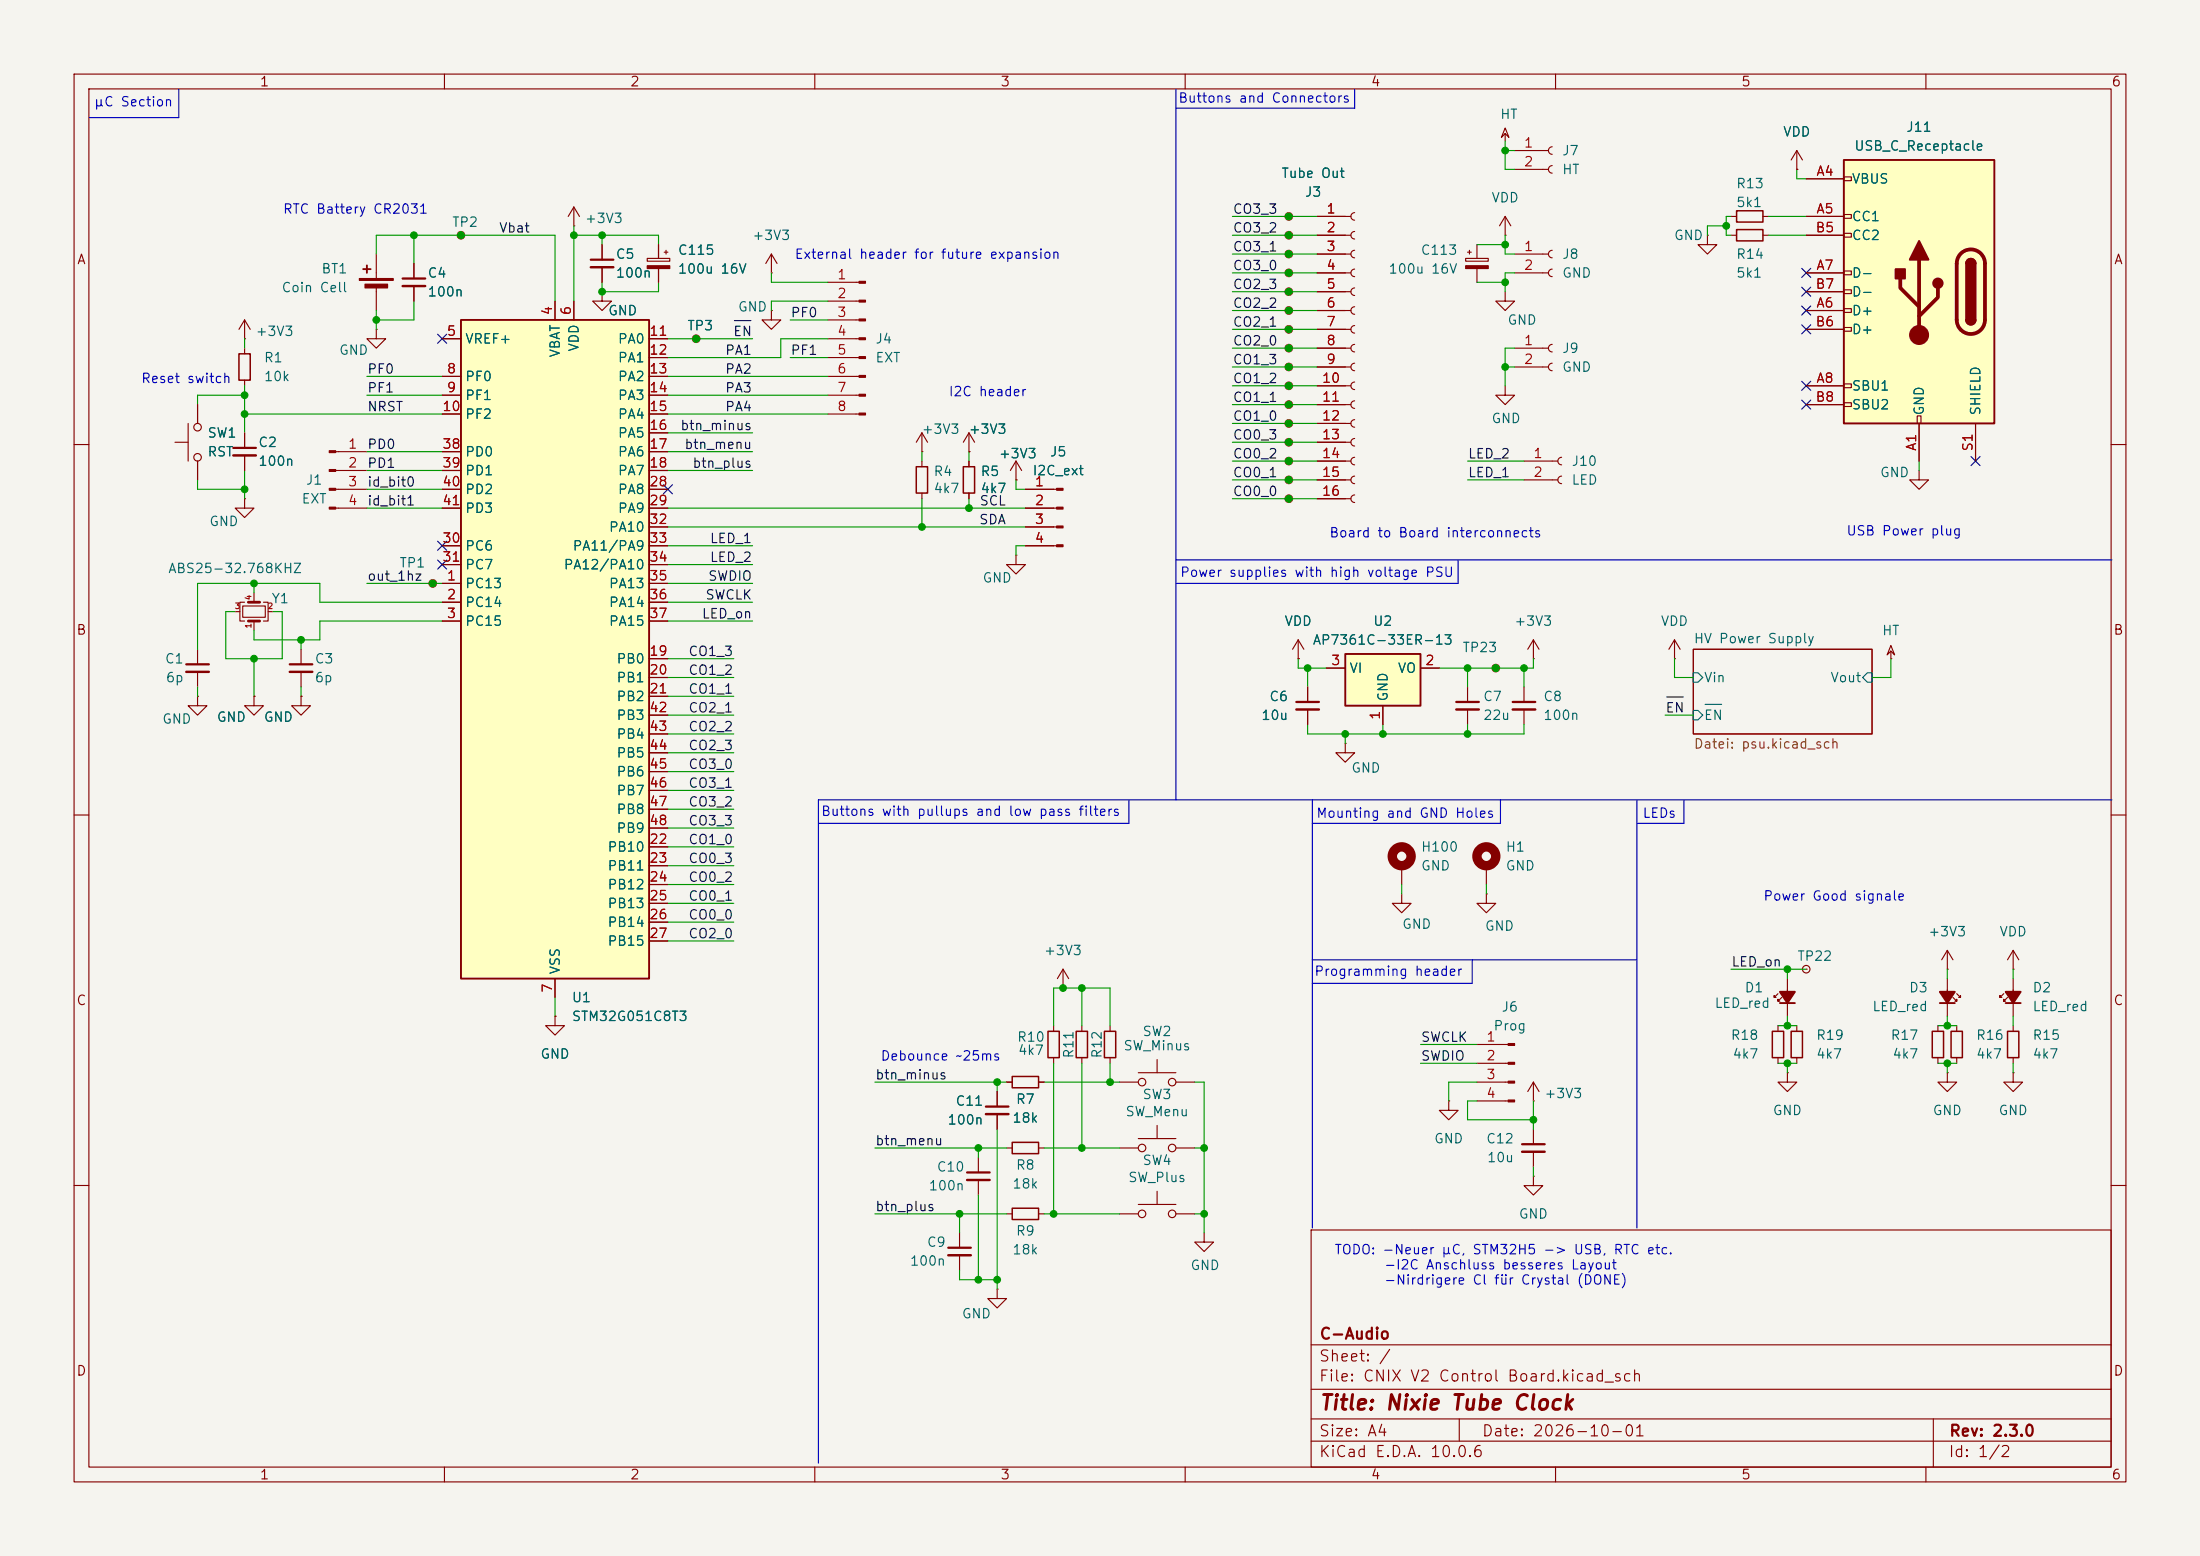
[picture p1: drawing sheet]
<svg xmlns="http://www.w3.org/2000/svg" width="297mm" height="210mm" viewBox="0 0 297 210" stroke-linecap="round" stroke-linejoin="round" font-family="sans-serif">
<path d="M0 0h297v210h-297z" fill="#f5f4ef" stroke="#f5f4ef" stroke-width=".14"/>
<g fill="none" stroke="#840000" stroke-width=".15">
<path d="M10 10h277v190h-277zM12 12h273v186h-273zM60 10v2M110 10v2M160 10v2M203.2 17.3l.5 1.2-.5-.5-.5 .5zM203.2 18v1.1M209.5 19.8a.51 .51 0 0 0-.5 .5 .51 .51 0 0 0 .5 .5M210 10v2M260 10v2M111.8 38.1h4.2M174 39.4h.1"/>
<path d="M197.9 34.9h3v.4h-3zM198.1 34h.5M198.4 33.8v.5M199.4 33v1.9M199.4 36.2v1.9M204.5 20.3h4.5M204.5 22.9h4.5M204.5 34.3h4.5M204.5 36.8h4.5M209.5 22.4a.51 .51 0 0 0-.5 .5 .51 .51 0 0 0 .5 .5M209.5 33.8a.51 .51 0 0 0-.5 .5 .51 .51 0 0 0 .5 .5M209.5 36.3a.51 .51 0 0 0-.5 .5 .51 .51 0 0 0 .5 .5"/>
<path d="M230.5 31.8v1.2h1.3l-1.3 1.3-1.3-1.3h1.3M230.5 31.8h.1M23.6 59.7h1.8M25.4 57.2v5M26.7 54.6v2.6M33 45.7h.1M33 43.2l-.7 1.3M33 43.2l.8 1.3M33 43.2v2.5M111.8 40.6h4.2M111.8 43.2h4.2M111.8 45.7h4.2"/>
<path d="M111.8 48.3h4.2M111.8 50.8h4.2M111.8 53.3h4.2M111.8 55.9h4.2M124.5 58.4v2.6M124.5 58.4l-.8 1.3M124.5 58.4l.7 1.3M174 47h.1M174 49.5h.1M174 52.1h.1M174 54.6h.1M174 41.9h.1"/>
<path d="M174 44.5h.1M174 57.2h.1M203.2 52.1v1.2h1.3l-1.3 1.3-1.3-1.3h1.3M10 60h2M26.7 62.2v2.6M124.5 61h.1M124.5 62.2v.8M124.5 66.5v.8M137.2 64.8h.1M137.2 62.2l-.8 1.3M137.2 62.2l.7 1.3M137.2 62.2v2.6"/>
<path d="M138.4 66h4.2M138.4 68.6h4.2M138.4 71.1h4.2M138.4 73.7h4.2M174 67.3h.1M174 62.2h.1M174 64.8h.1M285 60h2M228.6 87.6h24.1v11.5h-24.1zM10 110h2M181.6 100.3v1.3h1.3l-1.3 1.3-1.3-1.3h1.3M181.6 100.3h.1"/>
<path d="M285 110h2M74.9 137.2v1.2h1.3l-1.3 1.3-1.2-1.3h1.2M74.9 137.2h.1M134.6 147.3v2.1M134.6 150.4v2M135.9 146.1h.8M135.9 154.9h.8M140.2 146.1h.8M140.2 154.9h.8M10 160h2M177 166h108v32h-108zM285 160h2"/>
<path d="M60 198v2M110 198v2M160 198v2M177 194.5h108M177 191.5h108M177 187.5h108M177 181.5h108M197 191.5v3M210 198v2M260 198v2M261 191.5v6.5"/>
<circle cx="174" cy="39.4" r=".51"/>
<circle cx="26.7" cy="57.7" r=".51"/>
<circle cx="174" cy="54.6" r=".51"/>
<circle cx="174" cy="57.2" r=".51"/>
<circle cx="174" cy="41.9" r=".51"/>
<circle cx="174" cy="52.1" r=".51"/>
<circle cx="174" cy="47" r=".51"/>
<circle cx="174" cy="49.5" r=".51"/>
<circle cx="174" cy="44.5" r=".51"/>
<circle cx="26.7" cy="61.7" r=".51"/>
<circle cx="174" cy="67.3" r=".51"/>
<circle cx="174" cy="62.2" r=".51"/>
<circle cx="174" cy="64.8" r=".51"/>
</g>
<path d="M228.6 90.8h.6l.7 .6-.7 .7h-.6zM228.6 95.9h.6l.7 .6-.7 .7h-.6zM230.2 95.1h2.2M252.1 90.8h.6v1.3h-.6l-.6-.7z" fill="none" stroke="#006464" stroke-width=".15"/>
<path d="M123.7 63h1.5v3.5h-1.5zM136.7 145.3h3.5v1.5h-3.5zM136.7 154.2h3.5v1.5h-3.5z" fill="none" stroke="#840000" stroke-width=".2"/>
<g fill="#840000" stroke="#840000" stroke-width=".15">
<path d="M197.9 35.9h3v.3h-3z"/>
<path d="M142.6 65.9h.9v.3h-.9z"/>
<path d="M142.6 68.5h.9v.2h-.9z"/>
<path d="M142.6 71h.9v.2h-.9z"/>
<path d="M142.6 73.5h.9v.3h-.9z"/>
<path d="M116 38h.8v.2h-.8z"/>
<path d="M116 40.5h.8v.3h-.8z"/>
<path d="M116 43.1h.8v.2h-.8z"/>
<path d="M116 45.6h.8v.2h-.8z"/>
<path d="M116 48.1h.8v.3h-.8z"/>
<path d="M116 50.7h.8v.2h-.8z"/>
<path d="M116 53.2h.8v.3h-.8z"/>
<path d="M116 55.8h.8v.2h-.8z"/>
</g>
<path d="M133.1 149.4h3" fill="none" stroke="#840000" stroke-width=".3"/>
<path d="M133.1 150.4h3" fill="none" stroke="#840000" stroke-width=".33"/>
<path d="M62.2 43.2h25.4v88.9h-25.4z" fill="#ffffc2"/>
<path d="M49 36.3h1M49.5 35.8v1M62.2 43.2h25.4v88.9h-25.4zM261.9 135.4h2" fill="none" stroke="#840000" stroke-width=".25"/>
<g fill="none" stroke="#840000" stroke-width=".15">
<path d="M50.8 34.3v3.3M50.8 38.6v3.3M55.9 35.6v2M55.9 38.6v2M62.2 31.8h.1M77.5 30.5h.1M77.5 27.9v2.6M77.5 27.9l-.8 1.3M77.5 27.9l.7 1.3M81.3 39.4v1.2h1.2l-1.2 1.3-1.3-1.3h1.3M81.3 39.4h.1M81.3 33v2.1"/>
<path d="M81.3 36.1v2M87.4 34.9h3v.4h-3zM88.9 33v1.9M88.9 36.2v1.9M89.7 34h.5M89.9 33.8v.5M104.1 36.8h.1M104.1 34.3l-.7 1.3M104.1 34.3l.8 1.3M104.1 34.3v2.5M203.2 31.8h.1M203.2 39.4v1.2h1.3l-1.3 1.3-1.3-1.3h1.3"/>
<path d="M203.2 29.2l-.8 1.3M203.2 29.2l.8 1.3M203.2 29.2v2.6M233.7 29.2h.7M233.7 31.8h.7M238 29.2h.8M238 31.8h.8M33 47v.8M33 51.3v.8M33 58.4v2.1M50.8 44.5v1.2h1.3l-1.3 1.3-1.3-1.3h1.3M50.8 44.5h.1"/>
<path d="M59.7 45.7h2.5M59.7 50.8h2.5M59.7 53.3h2.5M59.7 55.9h2.5M74.9 40.6v2.6M77.5 40.6v2.6M87.6 45.7h2.6M87.6 50.8h2.6M87.6 53.3h2.6M87.6 55.9h2.6M87.6 48.3h2.6M87.6 58.4h2.6"/>
<path d="M94 45.7h.1M104.1 41.9v1.3h1.3l-1.3 1.3-1.2-1.3h1.2M104.1 41.9h.1M130.8 58.4l-.8 1.3M130.8 58.4l.8 1.3M130.8 58.4v2.6M204.5 47h4.5M204.5 49.5h4.5M209.5 46.5a.51 .51 0 0 0-.5 .5 .51 .51 0 0 0 .5 .5M209.5 49a.51 .51 0 0 0-.5 .5 .51 .51 0 0 0 .5 .5M33 67.3v1.3h1.3l-1.3 1.3-1.3-1.3h1.3M33 67.3h.1"/>
<path d="M33 61.5v2M45.3 61h4.2M45.3 63.5h4.2M45.3 66h4.2M45.3 68.6h4.2M58.4 78.7h.1M59.7 78.7h2.5M59.7 61h2.5M59.7 63.5h2.5M59.7 66h2.5M59.7 68.6h2.5M59.7 73.7h2.5"/>
<path d="M59.7 76.2h2.5M87.6 78.7h2.6M87.6 61h2.6M87.6 63.5h2.6M87.6 66h2.6M87.6 68.6h2.6M87.6 73.7h2.6M87.6 76.2h2.6M87.6 71.1h2.6M130.8 61h.1M130.8 62.2v.8M130.8 66.5v.8"/>
<path d="M137.2 74.9v1.3h1.2l-1.2 1.3-1.3-1.3h1.3M137.2 74.9h.1M26.7 94v1.3h-1.3l1.3 1.2 1.2-1.2h-1.2M26.7 94h.1M26.7 87.6v2.1M26.7 90.7v2M31.7 82.6h.7M32.8 81.8h3v1.5h-3zM33 81.3h-.6v2.5h.6M34.3 94v1.3h1.3l-1.3 1.2-1.3-1.2h1.3M34.3 94h.1M34.3 80v1.3"/>
<path d="M34.3 83.8v1.3M35.6 81.3h.6v2.5h-.6M36.2 82.6h.6M40.6 94v1.3h1.3l-1.3 1.2-1.2-1.2h1.2M40.6 94h.1M40.6 87.6v2.1M40.6 90.7v2M59.7 81.3h2.5M59.7 83.8h2.5M87.6 81.3h2.6M87.6 83.8h2.6M87.6 88.9h2.6"/>
<path d="M87.6 91.4h2.6M87.6 94h2.6M87.6 96.5h2.6M87.6 99.1h2.6M175.3 88.9h.1M175.3 86.4l-.8 1.2M175.3 86.4l.7 1.2M175.3 86.4v2.5M198.1 92.7v2M198.1 95.8v2M205.7 92.7v2M205.7 95.8v2"/>
<path d="M207 88.9h.1M207 86.4l-.8 1.2M207 86.4l.8 1.2M207 86.4v2.5M226.1 88.9h.1M226.1 86.4l-.8 1.2M226.1 86.4l.7 1.2M226.1 86.4v2.5M87.6 114.3h2.6M87.6 116.8h2.6M87.6 119.4h2.6M87.6 101.6h2.6"/>
<path d="M87.6 104.1h2.6M87.6 106.7h2.6M87.6 109.2h2.6M87.6 111.8h2.6M189.2 116.8v2.6M200.7 116.8v2.6M74.9 132.1v2.5M87.6 121.9h2.6M87.6 124.5h2.6M87.6 127h2.6M142.2 138.4v.8M143.5 133.4h.1"/>
<path d="M143.5 130.8l-.8 1.3M143.5 130.8l.8 1.3M143.5 130.8v2.6M146 138.4v.8M149.9 138.4v.8M189.2 120.7v1.2h1.3l-1.3 1.3-1.2-1.3h1.2M200.7 120.7v1.2h1.2l-1.2 1.3-1.3-1.3h1.3M200.7 120.7h.1M242.6 138.4v.8M243.8 130.8h.1M261.6 138.4v.8M262.9 130.8h.1"/>
<path d="M262.9 128.3v2.5M262.9 132.1v5.1M262.9 128.3l-.8 1.2M262.9 128.3l.8 1.2M263.7 134.6l.5 .5v-.2v.2h-.3M264.2 134.1l.5 .5v-.2v.2h-.3M271.8 130.8h.1M271.8 128.3v2.5M271.8 138.4v.8M271.8 128.3l-.8 1.2M271.8 128.3l.7 1.2M132.1 156.2v2"/>
<path d="M132.1 159.3v2M142.2 142.7v.8M146 142.7v.8M149.9 142.7v.8M151.1 154.9h2.6M151.1 146.1h2.6M153.7 153.7h5M153.7 144.8h5M156.2 143v1.8M156.2 151.9v1.8M158.7 154.9h2.6M158.7 146.1h2.6"/>
<path d="M199.4 146.1h4.2M199.4 141h4.2M199.4 143.5h4.2M199.4 148.6h4.2M242.6 142.7v.8M261.6 142.7v.8M271.8 142.7v.8M129.5 166.4v2M129.5 169.4v2.1M134.6 174v1.3h-1.3l1.3 1.2 1.3-1.2h-1.3M134.6 174h.1M135.9 163.8h.8"/>
<path d="M140.2 163.8h.8M151.1 163.8h2.6M153.7 162.6h5M156.2 160.8v1.8M158.7 163.8h2.6"/>
<circle cx="62.2" cy="31.8" r=".51"/>
<circle cx="94" cy="45.7" r=".51"/>
<circle cx="58.4" cy="78.7" r=".51"/>
<circle cx="243.8" cy="130.8" r=".51"/>
<circle cx="154.2" cy="146.1" r=".51"/>
<circle cx="154.2" cy="154.9" r=".51"/>
<circle cx="158.2" cy="146.1" r=".51"/>
<circle cx="158.2" cy="154.9" r=".51"/>
<circle cx="154.2" cy="163.8" r=".51"/>
<circle cx="158.2" cy="163.8" r=".51"/>
</g>
<path d="M234.4 28.4h3.6v1.6h-3.6zM234.4 31h3.6v1.5h-3.6zM32.3 47.8h1.5v3.5h-1.5zM130 63h1.6v3.5h-1.6zM141.5 139.2h1.5v3.5h-1.5zM145.3 139.2h1.5v3.5h-1.5zM149.1 139.2h1.5v3.5h-1.5zM241.8 139.2h1.5v3.5h-1.5zM260.9 139.2h1.5v3.5h-1.5zM271 139.2h1.5v3.5h-1.5zM136.7 163.1h3.5v1.5h-3.5z" fill="none" stroke="#840000" stroke-width=".2"/>
<path d="M54.4 37.6h3M79.8 35.1h3M31.5 60.5h3M25.1 89.7h3.1M39.1 89.7h3.1M196.6 94.7h3M204.2 94.7h3.1M130.6 158.2h3M128 168.4h3.1" fill="none" stroke="#840000" stroke-width=".3"/>
<path d="M54.4 38.6h3M79.8 36.1h3M31.5 61.5h3M25.1 90.7h3.1M39.1 90.7h3.1M196.6 95.8h3M204.2 95.8h3.1M130.6 159.3h3M128 169.4h3.1" fill="none" stroke="#840000" stroke-width=".33"/>
<g fill="#840000" stroke="#840000" stroke-width=".15">
<path d="M87.4 35.9h3v.3h-3z"/>
<path d="M44.4 60.8h.9v.3h-.9z"/>
<path d="M44.4 63.4h.9v.2h-.9z"/>
<path d="M44.4 65.9h.9v.3h-.9z"/>
<path d="M44.4 68.5h.9v.2h-.9z"/>
<path d="M48.5 37.6h4.6v.2h-4.6z"/>
<path d="M49.3 38.4h3v.5h-3z"/>
<path d="M203.6 140.8h.9v.3h-.9z"/>
<path d="M203.6 143.4h.9v.2h-.9z"/>
<path d="M203.6 145.9h.9v.3h-.9z"/>
<path d="M203.6 148.5h.9v.2h-.9z"/>
</g>
<path d="M33.5 83.8h1.6M33.5 81.3h1.6" fill="none" stroke="#840000" stroke-width=".38"/>
<path d="M261.9 133.9h2l-1 1.5z" fill="#840000" stroke="#840000" stroke-width=".25"/>
<g fill="none" stroke="#840000" stroke-width="1.3">
<circle cx="189.2" cy="115.6" r="1.27"/>
<circle cx="200.7" cy="115.6" r="1.27"/>
</g>
<path d="M181.6 88.3h10.2v7h-10.2z" fill="#ffffc2"/>
<path d="M181.6 88.3h10.2v7h-10.2z" fill="none" stroke="#840000" stroke-width=".25"/>
<g fill="none" stroke="#840000" stroke-width=".15">
<path d="M242.6 22.9h.1M242.6 20.3l-.8 1.3M242.6 20.3l.7 1.3M242.6 20.3v2.6M179.1 90.2h2.5M186.7 95.3v2.5M191.8 90.2h2.5M201.9 90.2h.1"/>
<circle cx="201.9" cy="90.2" r=".51"/>
</g>
<path d="M248.9 21.6h20.3v35.6h-20.3z" fill="#ffffc2"/>
<g fill="none" stroke="#840000" stroke-width=".15">
<path d="M55.9 35.6v2M55.9 38.6v2M81.3 39.4h.1M81.3 33v2.1M81.3 36.1v2M88.9 33v1.9M88.9 36.2v1.9M174 29.2h.1M174 34.3h.1M174 36.8h.1M174 31.8h.1M174 39.4h.1"/>
<path d="M177.8 29.2h4.6M177.8 36.8h4.6M177.8 31.8h4.6M177.8 39.4h4.6M177.8 34.3h4.6M182.9 28.7a.51 .51 0 0 0-.5 .5 .51 .51 0 0 0 .5 .5M182.9 31.2a.51 .51 0 0 0-.5 .6 .51 .51 0 0 0 .5 .5M182.9 33.8a.51 .51 0 0 0-.5 .5 .51 .51 0 0 0 .5 .5M182.9 36.3a.51 .51 0 0 0-.5 .5 .51 .51 0 0 0 .5 .5M182.9 38.9a.51 .51 0 0 0-.5 .5 .51 .51 0 0 0 .5 .5M242.6 22.9h.1M243.8 24.1h5.1"/>
<path d="M243.8 29.2h5.1M243.8 36.8h5.1M243.8 31.8h5.1M243.8 39.4h5.1M248.9 23.9h1v.5h-1zM248.9 29h1v.5h-1zM248.9 31.5h1v.5h-1zM248.9 36.6h1v.5h-1zM248.9 39.1h1v.5h-1zM26.7 54.6v2.6M33 58.4v2.1M59.7 45.7h2.5"/>
<path d="M59.7 50.8h2.5M59.7 53.3h2.5M59.7 55.9h2.5M74.9 40.6v2.6M77.5 40.6v2.6M87.6 45.7h2.6M87.6 50.8h2.6M87.6 53.3h2.6M87.6 55.9h2.6M87.6 48.3h2.6M87.6 58.4h2.6M94 45.7h.1"/>
<path d="M174 59.7h.1M174 57.2h.1M174 47h.1M174 49.5h.1M174 52.1h.1M174 54.6h.1M174 41.9h.1M174 44.5h.1M177.8 41.9h4.6M177.8 52.1h4.6M177.8 44.5h4.6M177.8 54.6h4.6"/>
<path d="M177.8 47h4.6M177.8 49.5h4.6M177.8 57.2h4.6M177.8 59.7h4.6M182.9 41.4a.51 .51 0 0 0-.5 .5 .51 .51 0 0 0 .5 .5M182.9 43.9a.51 .51 0 0 0-.5 .6 .51 .51 0 0 0 .5 .5M182.9 46.5a.51 .51 0 0 0-.5 .5 .51 .51 0 0 0 .5 .5M182.9 49a.51 .51 0 0 0-.5 .5 .51 .51 0 0 0 .5 .5M182.9 51.6a.51 .51 0 0 0-.5 .5 .51 .51 0 0 0 .5 .5M182.9 54.1a.51 .51 0 0 0-.5 .5 .51 .51 0 0 0 .5 .5M182.9 56.6a.51 .51 0 0 0-.5 .6 .51 .51 0 0 0 .5 .5M182.9 59.2a.51 .51 0 0 0-.5 .5 .51 .51 0 0 0 .5 .5"/>
<path d="M243.8 41.9h5.1M243.8 52.1h5.1M243.8 44.5h5.1M243.8 54.6h5.1M248.9 41.7h1v.5h-1zM248.9 44.2h1v.5h-1zM248.9 51.8h1v.5h-1zM248.9 54.4h1v.5h-1zM258.8 56.1h.5v1.1h-.5zM259.1 57.2v5M266.7 57.2v5M26.7 62.2v2.6"/>
<path d="M33 61.5v2M59.7 66h2.5M59.7 68.6h2.5M59.7 73.7h2.5M59.7 78.7h2.5M59.7 61h2.5M59.7 63.5h2.5M59.7 76.2h2.5M87.6 66h2.6M87.6 68.6h2.6M87.6 71.1h2.6M87.6 73.7h2.6"/>
<path d="M87.6 78.7h2.6M87.6 61h2.6M87.6 63.5h2.6M87.6 76.2h2.6M130.8 61h.1M130.8 62.2v.8M130.8 66.5v.8M137.2 64.8h.1M138.4 66h3.8M138.4 68.6h3.8M138.4 71.1h3.8M138.4 73.7h3.8"/>
<path d="M174 67.3h.1M174 62.2h.1M174 64.8h.1M177.8 62.2h4.6M177.8 64.8h4.6M177.8 67.3h4.6M182.9 61.7a.51 .51 0 0 0-.5 .5 .51 .51 0 0 0 .5 .5M182.9 64.3a.51 .51 0 0 0-.5 .5 .51 .51 0 0 0 .5 .5M182.9 66.8a.51 .51 0 0 0-.5 .5 .51 .51 0 0 0 .5 .5M205.7 62.2h4.6M205.7 64.8h4.6M210.8 61.7a.51 .51 0 0 0-.5 .5 .51 .51 0 0 0 .5 .5"/>
<path d="M210.8 64.3a.51 .51 0 0 0-.5 .5 .51 .51 0 0 0 .5 .5M259.1 63.5v1.3h1.2l-1.2 1.2-1.3-1.2h1.3M34.3 94h.1M40.6 94h.1M59.7 81.3h2.5M59.7 83.8h2.5M87.6 81.3h2.6M87.6 83.8h2.6M87.6 88.9h2.6M87.6 91.4h2.6M87.6 94h2.6M87.6 96.5h2.6"/>
<path d="M87.6 99.1h2.6M175.3 88.9h.1M176.5 92.7v2M176.5 95.8v2M179.1 90.2h2.5M186.7 95.3v2.5M191.8 90.2h2.5M255.3 87.1l.5 1.3-.5-.5-.5 .5zM255.3 87.9v1M255.3 88.9h.1M87.6 114.3h2.6M87.6 116.8h2.6"/>
<path d="M87.6 119.4h2.6M87.6 101.6h2.6M87.6 104.1h2.6M87.6 106.7h2.6M87.6 109.2h2.6M87.6 111.8h2.6M74.9 137.2h.1M74.9 132.1v2.5M87.6 121.9h2.6M87.6 124.5h2.6M87.6 127h2.6M240 134.1l-.5 .5v-.2v.2h.3"/>
<path d="M240 138.4v.8M240.5 134.6l-.5 .5v-.2v.2h.3M241.3 132.1v5.1M264.2 138.4v.8M270.5 134.1l-.5 .5v-.2v.2h.3M271 134.6l-.5 .5v-.2v.2h.3M271.8 132.1v5.1M134.6 147.3v2.1M134.6 150.4v2M135.9 146.1h.8M140.2 146.1h.8M195.6 148.6v1.3h1.2l-1.2 1.2-1.3-1.2h1.3"/>
<path d="M195.6 148.6h.1M207 148.6h.1M207 158.8v1.2h1.3l-1.3 1.3-1.3-1.3h1.3M207 158.8h.1M207 146.1v2.5M207 152.4v2M207 155.4v2.1M207 146.1l-.8 1.2M207 146.1l.8 1.2M240 142.7v.8M241.3 144.8v1.3h1.3l-1.3 1.2-1.3-1.2h1.3M241.3 144.8h.1"/>
<path d="M262.9 144.8v1.3h1.3l-1.3 1.2-1.3-1.2h1.3M262.9 144.8h.1M264.2 142.7v.8M271.8 144.8v1.3h1.2l-1.2 1.2-1.3-1.2h1.3M271.8 144.8h.1M162.6 166.4v1.2h1.2l-1.2 1.3-1.3-1.3h1.3"/>
<circle cx="174" cy="29.2" r=".51"/>
<circle cx="174" cy="31.8" r=".51"/>
<circle cx="174" cy="36.8" r=".51"/>
<circle cx="174" cy="34.3" r=".51"/>
<circle cx="174" cy="59.7" r=".51"/>
</g>
<path d="M248.9 21.6h20.3v35.6h-20.3zM265.4 35.6a.64 .64 0 0 1 .7-.7 .64 .64 0 0 1 .6 .7M265.4 43.2a.64 .64 0 0 0 .7 .6 .64 .64 0 0 0 .6-.6M240.3 135.4h2M270.8 135.4h2" fill="none" stroke="#840000" stroke-width=".25"/>
<path d="M256.5 37.6v1.3l2.6 2.5M259.1 35.1v10.1M261.6 38.9v1.2l-2.5 2.6M264.7 34.2a1.91 1.91 0 0 1 2.1-.4 1.91 1.91 0 0 1 1.2 1.8v7.6a1.91 1.91 0 0 1-1.9 1.9 1.91 1.91 0 0 1-1.9-1.9v-7.6a1.9 1.9 0 0 1 .5-1.4z" fill="none" stroke="#840000" stroke-width=".51"/>
<g fill="#840000" stroke="#840000" stroke-width=".25">
<path d="M265.4 35.6h1.3v7.6h-1.3z"/>
<path d="M265.6 35.1a.64 .64 0 0 1 .7-.1 .64 .64 0 0 1 .4 .6h-1.3z"/>
<path d="M265.4 43.2h1.3a.64 .64 0 0 1-.6 .6 .64 .64 0 0 1-.7-.6z"/>
<path d="M259.1 32.5l1.2 2.6h-2.5z"/>
<path d="M255.9 36.3h1.3v1.3h-1.3z"/>
<path d="M270.8 133.9h2l-1 1.5z"/>
<path d="M240.3 133.9h2l-1 1.5z"/>
<circle cx="261.6" cy="38.2" r=".63"/>
</g>
<circle cx="259.1" cy="45.2" r="1.27" fill="#840000" stroke="#840000" stroke-width=".15"/>
<path d="M239.3 139.2h1.5v3.5h-1.5zM263.4 139.2h1.5v3.5h-1.5z" fill="none" stroke="#840000" stroke-width=".2"/>
<path d="M175 94.7h3.1M205.5 154.4h3" fill="none" stroke="#840000" stroke-width=".3"/>
<path d="M175 95.8h3.1M205.5 155.4h3" fill="none" stroke="#840000" stroke-width=".33"/>
<path d="M99.1 43.3h2.3M225 94.1h2.2" fill="none" stroke="#0f0f0f" stroke-width=".15"/>
<g fill="none" stroke="#0000c2" stroke-width=".15">
<path d="M24.1 12.1v3.8h-12M158.7 12.1v95.9M182.9 12.1v2.5h-24.2M158.7 75.6h126.4M196.8 75.6v3.1h-38.1M152.4 108v3.1h-41.9M177.2 108v57.7M202.6 108v3.1h-25.4M221 108v57.7M227.3 108v3.1h-6.3M285.1 108h-174.6v89.5M177.2 129.5h43.8"/>
<path d="M198.8 129.5v3.2h-21.6"/>
</g>
<g fill="none" stroke="#009600" stroke-width=".15">
<path d="M203.2 19.1v3.8h1.3M50.8 34.3v-2.5h24.1v8.8M55.9 31.8v3.8M77.5 31.8h11.4v1.2M77.5 30.5v10.1M81.3 38.1v1.3h7.6v-1.3M81.3 31.8v1.2M104.1 36.8v1.3h7.7M166.4 29.2h11.4M166.4 31.8h11.4M166.4 39.4h11.4M166.4 34.3h11.4"/>
<path d="M166.4 36.8h11.4M199.4 38.1h3.8M199.4 33h3.8M203.2 31.8v2.5h1.3M203.2 20.3h1.3M204.5 36.8h-1.3v2.6M233 30.5h-2.5v1.3M233.7 29.2h-.7v2.6h.7M238.8 29.2h5M238.8 31.8h5M242.6 22.9v1.2h1.2M33 53.3h-6.3v1.3"/>
<path d="M33 45.7v1.3M33 52.1v6.3M33 55.9h26.7M49.5 50.8h10.2M49.5 53.3h10.2M50.8 41.9v2.6M55.9 40.6v2.6h-5.1M90.2 45.7h11.4M90.2 50.8h21.6M90.2 53.3h21.6M90.2 55.9h21.6M90.2 58.4h11.4"/>
<path d="M106.7 48.3h5.1M106.7 43.2h5.1M111.8 45.7h-6.4v2.6h-15.2M111.8 40.6h-7.7v1.3M166.4 52.1h11.4M166.4 54.6h11.4M166.4 57.2h11.4M166.4 59.7h11.4M166.4 47h11.4M166.4 44.5h11.4M166.4 41.9h11.4M166.4 49.5h11.4"/>
<path d="M203.2 49.5h1.3M204.5 47h-1.3v5.1M26.7 64.8v1.2h6.3M33 63.5v3.8M34.3 78.7v1.3M49.5 68.6h10.2M49.5 66h10.2M49.5 78.7h10.2M49.5 63.5h10.2M49.5 61h10.2M90.2 73.7h11.4M90.2 71.1h48.2"/>
<path d="M90.2 68.6h48.2M90.2 78.7h11.4M90.2 63.5h11.4M90.2 61h11.4M90.2 76.2h11.4M124.5 61v1.2M124.5 67.3v3.8M130.8 61v1.2M130.8 67.3v1.3M137.2 64.8v1.2h1.2M138.4 73.7h-1.2v1.2M166.4 62.2h11.4"/>
<path d="M166.4 64.8h11.4M166.4 67.3h11.4M198.1 62.2h7.6M198.1 64.8h7.6M259.1 62.2v1.3M26.7 92.7v1.3M31.7 82.6h-1.2v6.3h7.6v-6.3h-1.3M34.3 88.9v5.1M40.6 86.4v1.2M40.6 92.7v1.3M59.7 83.8h-16.5v2.6h-8.9v-1.3M59.7 81.3h-16.5v-2.6h-16.5v8.9"/>
<path d="M90.2 96.5h8.9M90.2 99.1h8.9M90.2 91.4h8.9M90.2 83.8h11.4M90.2 88.9h8.9M90.2 81.3h11.4M90.2 94h8.9M175.3 88.9v1.3h3.8M176.5 97.8v1.3h29.2v-1.3M176.5 90.2v2.5M181.6 99.1v1.2M186.7 97.8v1.3"/>
<path d="M198.1 90.2v2.5M198.1 97.8v1.3M205.7 90.2v2.5M207 88.9v1.3h-12.7M224.8 96.5h3.8M226.1 88.9v2.5h2.5M255.3 88.9v2.5h-2.6M90.2 119.4h8.9M90.2 116.8h8.9M90.2 101.6h8.9M90.2 104.1h8.9M90.2 109.2h8.9"/>
<path d="M90.2 106.7h8.9M90.2 111.8h8.9M90.2 114.3h8.9M189.2 119.4v1.3M200.7 119.4v1.3M74.9 134.6v2.6M90.2 127h8.9M90.2 121.9h8.9M90.2 124.5h8.9M142.2 138.4v-5h7.7v5M146 133.4v5M233.7 130.8h10.1"/>
<path d="M240 138.4h2.6M241.3 130.8v1.3M241.3 137.2v1.2M261.6 138.4h2.6M262.9 130.8v1.3M262.9 137.2v1.2M271.8 130.8v1.3M271.8 137.2v1.2M118.1 146.1h17.8M118.1 154.9h17.8M132.1 154.9v1.3M134.6 146.1v1.2"/>
<path d="M134.6 152.4v21.6M141 146.1h10.1M141 154.9h10.1M142.2 143.5v20.3M146 143.5v11.4M149.9 143.5v2.6M161.3 146.1h1.3v20.3M161.3 154.9h1.3M191.8 143.5h7.6M191.8 141h7.6M199.4 148.6h-1.3v2.5h8.9M199.4 146.1h-3.8v2.5"/>
<path d="M207 148.6v3.8M207 157.5v1.3M240 143.5h2.6M241.3 143.5v1.3M261.6 143.5h2.6M262.9 143.5v1.3M271.8 143.5v1.3M118.1 163.8h17.8M129.5 171.5v1.2h5.1M129.5 163.8v2.6M132.1 161.3v11.4M141 163.8h10.1"/>
<path d="M161.3 163.8h1.3"/>
</g>
<g fill="none" stroke="#000084" stroke-width=".15">
<path d="M243.2 38.8l1.2 1.2M243.2 36.2l1.2 1.2M244.4 38.8l-1.2 1.2M244.4 36.2l-1.2 1.2M59.1 45.1l1.2 1.2M60.3 45.1l-1.2 1.2M243.2 43.8l1.2 1.3M243.2 41.3l1.2 1.2M243.2 54l1.2 1.2M243.2 51.5l1.2 1.2M244.4 43.8l-1.2 1.3M244.4 41.3l-1.2 1.2"/>
<path d="M244.4 54l-1.2 1.2M244.4 51.5l-1.2 1.2M59.1 75.6l1.2 1.2M59.1 73.1l1.2 1.2M60.3 75.6l-1.2 1.2M60.3 73.1l-1.2 1.2M89.6 65.4l1.2 1.2M90.8 65.4l-1.2 1.2M266.1 61.6l1.2 1.2M267.3 61.6l-1.2 1.2"/>
</g>
<g fill="#009600" stroke="#009600" stroke-width=".14">
<circle cx="174" cy="29.2" r=".46"/>
<circle cx="174" cy="31.8" r=".46"/>
<circle cx="174" cy="36.8" r=".46"/>
<circle cx="174" cy="34.3" r=".46"/>
<circle cx="181.6" cy="99.1" r=".46"/>
<circle cx="176.5" cy="90.2" r=".46"/>
<circle cx="186.7" cy="99.1" r=".46"/>
<circle cx="201.9" cy="90.2" r=".46"/>
<circle cx="198.1" cy="90.2" r=".46"/>
<circle cx="174" cy="62.2" r=".46"/>
<circle cx="174" cy="64.8" r=".46"/>
<circle cx="174" cy="59.7" r=".46"/>
<circle cx="174" cy="57.2" r=".46"/>
<circle cx="233" cy="30.5" r=".46"/>
<circle cx="203.2" cy="20.3" r=".46"/>
<circle cx="203.2" cy="38.1" r=".46"/>
<circle cx="203.2" cy="33" r=".46"/>
<circle cx="174" cy="44.5" r=".46"/>
<circle cx="174" cy="49.5" r=".46"/>
<circle cx="174" cy="47" r=".46"/>
<circle cx="174" cy="54.6" r=".46"/>
<circle cx="174" cy="52.1" r=".46"/>
<circle cx="174" cy="39.4" r=".46"/>
<circle cx="174" cy="41.9" r=".46"/>
<circle cx="62.2" cy="31.8" r=".46"/>
<circle cx="50.8" cy="43.2" r=".46"/>
<circle cx="81.3" cy="31.8" r=".46"/>
<circle cx="55.9" cy="31.8" r=".46"/>
<circle cx="77.5" cy="31.8" r=".46"/>
<circle cx="81.3" cy="39.4" r=".46"/>
<circle cx="33" cy="66" r=".46"/>
<circle cx="34.3" cy="88.9" r=".46"/>
<circle cx="40.6" cy="86.4" r=".46"/>
<circle cx="34.3" cy="78.7" r=".46"/>
<circle cx="58.4" cy="78.7" r=".46"/>
<circle cx="33" cy="53.3" r=".46"/>
<circle cx="33" cy="55.9" r=".46"/>
<circle cx="94" cy="45.7" r=".46"/>
<circle cx="174" cy="67.3" r=".46"/>
<circle cx="143.5" cy="133.4" r=".46"/>
<circle cx="149.9" cy="146.1" r=".46"/>
<circle cx="146" cy="133.4" r=".46"/>
<circle cx="134.6" cy="146.1" r=".46"/>
<circle cx="124.5" cy="71.1" r=".46"/>
<circle cx="129.5" cy="163.8" r=".46"/>
<circle cx="134.6" cy="172.7" r=".46"/>
<circle cx="142.2" cy="163.8" r=".46"/>
<circle cx="132.1" cy="172.7" r=".46"/>
<circle cx="132.1" cy="154.9" r=".46"/>
<circle cx="162.6" cy="154.9" r=".46"/>
<circle cx="146" cy="154.9" r=".46"/>
<circle cx="130.8" cy="68.6" r=".46"/>
<circle cx="207" cy="151.1" r=".46"/>
<circle cx="198.1" cy="99.1" r=".46"/>
<circle cx="162.6" cy="163.8" r=".46"/>
<circle cx="262.9" cy="138.4" r=".46"/>
<circle cx="262.9" cy="143.5" r=".46"/>
<circle cx="241.3" cy="143.5" r=".46"/>
<circle cx="241.3" cy="138.4" r=".46"/>
<circle cx="203.2" cy="49.5" r=".46"/>
<circle cx="205.7" cy="90.2" r=".46"/>
<circle cx="241.3" cy="130.8" r=".46"/>
</g>
<text font-size="2" fill="#840000" x="178" y="190.8">Title: Nixie Tube Clock</text>
<g font-size="1.5" fill="#840000">
<text x="178" y="184.1">Sheet: /</text>
<text x="178" y="181.1">C-Audio</text>
<text x="178" y="186.8">File: CNIX V2 Control Board.kicad_sch</text>
<text x="178" y="197">KiCad E.D.A. 10.0.6</text>
<text x="178" y="194.2">Size: A4</text>
<text x="200" y="194.2">Date: 2026-10-01</text>
<text x="263" y="197">Id: 1/2</text>
<text x="263" y="194.2">Rev: 2.3.0</text>
</g>
<g font-size="1.3" fill="#840000">
<text x="35" y="12">1</text>
<text x="85" y="12">2</text>
<text x="135" y="12">3</text>
<text x="185" y="12">4</text>
<text x="235" y="12">5</text>
<text x="285" y="12">6</text>
<text x="10.3" y="36">A</text>
<text x="285.3" y="36">A</text>
<text x="10.2" y="86">B</text>
<text x="285.2" y="86">B</text>
<text x="10.2" y="136">C</text>
<text x="285.2" y="136">C</text>
<text x="10.2" y="186">D</text>
<text x="285.2" y="186">D</text>
<text x="35" y="200">1</text>
<text x="85" y="200">2</text>
<text x="135" y="200">3</text>
<text x="185" y="200">4</text>
<text x="235" y="200">5</text>
<text x="285" y="200">6</text>
</g>
<g font-size="1.3" fill="#0000c2">
<text x="12.6" y="14.7">µC Section</text>
<text x="159" y="14.2">Buttons and Connectors</text>
<text x="38.1" y="29.2">RTC Battery CR2031</text>
<text x="107.2" y="35.3">External header for future expansion</text>
<text x="19" y="52">Reset switch</text>
<text x="128" y="53.8">I2C header</text>
<text x="179.4" y="72.8">Board to Board interconnects</text>
<text x="249.2" y="72.6">USB Power plug</text>
<text x="159.2" y="78.2">Power supplies with high voltage PSU</text>
<text x="110.8" y="110.4">Buttons with pullups and low pass filters</text>
<text x="177.6" y="110.7">Mounting and GND Holes</text>
<text x="221.7" y="110.7">LEDs</text>
<text x="238" y="121.9">Power Good signale</text>
<text x="177.3" y="132">Programming header</text>
<text x="118.8" y="143.5">Debounce ~25ms</text>
<text x="180.1" y="169.6">TODO: -Neuer µC, STM32H5 -&gt; USB, RTC etc.</text>
<text x="186.8" y="171.7">-I2C Anschluss besseres Layout</text>
<text x="186.8" y="173.7">-Nirdrigere Cl für Crystal (DONE)</text>
</g>
<g font-size="1.3" fill="#006464">
<text x="202.4" y="16.4">HT</text>
<text x="210.8" y="21.3">J7</text>
<text x="210.8" y="23.8">HT</text>
<text x="240.6" y="18.7">VDD</text>
<text x="250.2" y="20.6">USB_C_Receptacle</text>
<text x="257.3" y="18.1">J11</text>
<text x="172.9" y="24.3">Tube Out</text>
<text x="176.1" y="26.9">J3</text>
<text x="201.3" y="27.6">VDD</text>
<text x="234.3" y="25.7">R13</text>
<text x="234.3" y="28.3">5k1</text>
<text x="249.9" y="25.1">VBUS</text>
<text x="60.9" y="30.9">TP2</text>
<text x="78.9" y="30.4">+3V3</text>
<text x="83" y="35.3">C5</text>
<text x="91.4" y="34.7">C115</text>
<text x="101.5" y="32.7">+3V3</text>
<text x="191.7" y="34.7">C113</text>
<text x="210.8" y="35.3">J8</text>
<text x="225.9" y="32.7">GND</text>
<text x="234.3" y="35.3">R14</text>
<text x="249.9" y="30.2">CC1</text>
<text x="249.9" y="32.7">CC2</text>
<text x="37.9" y="39.8">Coin Cell</text>
<text x="43.3" y="37.2">BT1</text>
<text x="57.6" y="37.8">C4</text>
<text x="57.6" y="40.3">100n</text>
<text x="83" y="37.8">100n</text>
<text x="91.4" y="37.2">100u 16V</text>
<text x="187.4" y="37.2">100u 16V</text>
<text x="210.8" y="37.8">GND</text>
<text x="234.3" y="37.8">5k1</text>
<text x="249.9" y="37.8">D-</text>
<text x="249.9" y="40.3">D-</text>
<text x="34.4" y="45.7">+3V3</text>
<text x="62.7" y="46.7">VREF+</text>
<text x="78.4" y="47.5" transform="rotate(-90 78.4 47.5)">VDD</text>
<text x="82" y="42.9">GND</text>
<text x="83.3" y="46.7">PA0</text>
<text x="92.7" y="44.9">TP3</text>
<text x="99.5" y="42.4">GND</text>
<text x="118.1" y="46.7">J4</text>
<text x="203.4" y="44.1">GND</text>
<text x="210.8" y="48">J9</text>
<text x="249.9" y="42.9">D+</text>
<text x="249.9" y="45.4">D+</text>
<text x="35.5" y="49.2">R1</text>
<text x="35.5" y="51.8">10k</text>
<text x="45.7" y="48.2">GND</text>
<text x="62.7" y="51.8">PF0</text>
<text x="75.9" y="48.3" transform="rotate(-90 75.9 48.3)">VBAT</text>
<text x="83.3" y="49.2">PA1</text>
<text x="83.3" y="51.8">PA2</text>
<text x="118.1" y="49.2">EXT</text>
<text x="210.8" y="50.5">GND</text>
<text x="249.9" y="53">SBU1</text>
<text x="27.9" y="59.4">SW1</text>
<text x="62.7" y="54.3">PF1</text>
<text x="62.7" y="56.8">PF2</text>
<text x="83.3" y="54.3">PA3</text>
<text x="83.3" y="56.8">PA4</text>
<text x="83.3" y="59.4">PA5</text>
<text x="124.3" y="58.9">+3V3</text>
<text x="130.7" y="58.9">+3V3</text>
<text x="201.3" y="57.4">GND</text>
<text x="249.9" y="55.6">SBU2</text>
<text x="260" y="56.2" transform="rotate(-90 260 56.2)">GND</text>
<text x="267.7" y="56.2" transform="rotate(-90 267.7 56.2)">SHIELD</text>
<text x="27.9" y="61.9">RST</text>
<text x="34.8" y="60.7">C2</text>
<text x="34.8" y="63.2">100n</text>
<text x="41.2" y="65.7">J1</text>
<text x="62.7" y="61.9">PD0</text>
<text x="62.7" y="64.5">PD1</text>
<text x="83.3" y="61.9">PA6</text>
<text x="83.3" y="64.5">PA7</text>
<text x="125.9" y="64.6">R4</text>
<text x="132.3" y="64.6">R5</text>
<text x="134.7" y="62.2">+3V3</text>
<text x="139.3" y="64.5">I2C_ext</text>
<text x="141.7" y="61.9">J5</text>
<text x="212.1" y="63.2">J10</text>
<text x="212.1" y="65.7">LED</text>
<text x="253.7" y="64.7">GND</text>
<text x="28.2" y="71.3">GND</text>
<text x="40.6" y="68.3">EXT</text>
<text x="62.7" y="67">PD2</text>
<text x="62.7" y="69.5">PD3</text>
<text x="83.3" y="67">PA8</text>
<text x="83.3" y="69.5">PA9</text>
<text x="125.9" y="66.9">4k7</text>
<text x="132.3" y="66.9">4k7</text>
<text x="22.6" y="77.7">ABS25-32.768KHZ</text>
<text x="53.8" y="76.9">TP1</text>
<text x="62.7" y="74.6">PC6</text>
<text x="62.7" y="77.2">PC7</text>
<text x="76" y="77.2">PA12/PA10</text>
<text x="77.2" y="74.6">PA11/PA9</text>
<text x="82.1" y="72.1">PA10</text>
<text x="36.6" y="81.7">Y1</text>
<text x="62.7" y="79.7">PC13</text>
<text x="62.7" y="82.2">PC14</text>
<text x="82.1" y="79.7">PA13</text>
<text x="82.1" y="82.2">PA14</text>
<text x="132.6" y="78.9">GND</text>
<text x="22.2" y="89.9">C1</text>
<text x="42.4" y="89.9">C3</text>
<text x="62.7" y="84.8">PC15</text>
<text x="82.1" y="84.8">PA15</text>
<text x="83.1" y="89.9">PB0</text>
<text x="173.3" y="84.8">VDD</text>
<text x="177.1" y="87.3">AP7361C-33ER-13</text>
<text x="185.3" y="84.8">U2</text>
<text x="197.3" y="88.3">TP23</text>
<text x="204.3" y="84.8">+3V3</text>
<text x="224.1" y="84.8">VDD</text>
<text x="228.6" y="87.1">HV Power Supply</text>
<text x="254" y="86.1">HT</text>
<text x="22.3" y="92.4">6p</text>
<text x="42.4" y="92.4">6p</text>
<text x="83.1" y="92.4">PB1</text>
<text x="83.1" y="94.9">PB2</text>
<text x="171.3" y="94.9">C6</text>
<text x="182.1" y="91.1">VI</text>
<text x="187.7" y="94.8" transform="rotate(-90 187.7 94.8)">GND</text>
<text x="188.6" y="91.1">VO</text>
<text x="200.1" y="94.9">C7</text>
<text x="208.3" y="94.9">C8</text>
<text x="229.9" y="92.4">Vin</text>
<text x="247" y="92.4">Vout</text>
<text x="21.8" y="98">GND</text>
<text x="29.2" y="97.7">GND</text>
<text x="35.5" y="97.7">GND</text>
<text x="83.1" y="97.5">PB3</text>
<text x="83.1" y="100">PB4</text>
<text x="170.2" y="97.5">10u</text>
<text x="200.1" y="97.5">22u</text>
<text x="208.3" y="97.5">100n</text>
<text x="229.9" y="97.5">EN</text>
<text x="83.1" y="102.6">PB5</text>
<text x="83.1" y="105.1">PB6</text>
<text x="83.1" y="107.6">PB7</text>
<text x="182.3" y="104.6">GND</text>
<text x="83.1" y="110.2">PB8</text>
<text x="83.1" y="112.7">PB9</text>
<text x="81.9" y="115.3">PB10</text>
<text x="81.9" y="117.8">PB11</text>
<text x="191.8" y="115.3">H100</text>
<text x="191.8" y="117.8">GND</text>
<text x="203.2" y="115.3">H1</text>
<text x="203.2" y="117.8">GND</text>
<text x="81.9" y="120.3">PB12</text>
<text x="81.9" y="122.9">PB13</text>
<text x="81.9" y="125.4">PB14</text>
<text x="189.2" y="125.7">GND</text>
<text x="200.4" y="125.9">GND</text>
<text x="75.9" y="131.6" transform="rotate(-90 75.9 131.6)">VSS</text>
<text x="81.9" y="128">PB15</text>
<text x="140.8" y="129.2">+3V3</text>
<text x="242.6" y="130">TP22</text>
<text x="260.2" y="126.7">+3V3</text>
<text x="269.8" y="126.7">VDD</text>
<text x="77.1" y="135.6">U1</text>
<text x="202.6" y="136.9">J6</text>
<text x="231.4" y="136.3">LED_red</text>
<text x="235.4" y="134.3">D1</text>
<text x="252.7" y="136.8">LED_red</text>
<text x="257.6" y="134.2">D3</text>
<text x="274.3" y="134.2">D2</text>
<text x="274.3" y="136.8">LED_red</text>
<text x="72.9" y="143.2">GND</text>
<text x="77.1" y="138.1">STM32G051C8T3</text>
<text x="137.2" y="140.9">R10</text>
<text x="137.3" y="142.7">4k7</text>
<text x="145.2" y="142.9" transform="rotate(-90 145.2 142.9)">R11</text>
<text x="149" y="142.9" transform="rotate(-90 149 142.9)">R12</text>
<text x="151.6" y="142.1">SW_Minus</text>
<text x="154.1" y="140.2">SW2</text>
<text x="201.5" y="139.4">Prog</text>
<text x="233.6" y="140.7">R18</text>
<text x="233.8" y="143.2">4k7</text>
<text x="245.1" y="140.7">R19</text>
<text x="245.1" y="143.2">4k7</text>
<text x="255.2" y="140.7">R17</text>
<text x="255.4" y="143.2">4k7</text>
<text x="266.7" y="140.7">R16</text>
<text x="266.7" y="143.2">4k7</text>
<text x="274.3" y="140.7">R15</text>
<text x="274.3" y="143.2">4k7</text>
<text x="128.9" y="149.6">C11</text>
<text x="137.1" y="149.3">R7</text>
<text x="154.1" y="148.7">SW3</text>
<text x="208.4" y="148.5">+3V3</text>
<text x="127.8" y="152.1">100n</text>
<text x="136.6" y="151.8">18k</text>
<text x="151.8" y="151">SW_Menu</text>
<text x="193.5" y="154.6">GND</text>
<text x="200.5" y="154.6">C12</text>
<text x="239.2" y="150.8">GND</text>
<text x="260.8" y="150.8">GND</text>
<text x="269.7" y="150.8">GND</text>
<text x="125.3" y="161">100n</text>
<text x="126.4" y="158.4">C10</text>
<text x="136.6" y="160.7">18k</text>
<text x="137.1" y="158.2">R8</text>
<text x="152.2" y="159.9">SW_Plus</text>
<text x="154.1" y="157.6">SW4</text>
<text x="200.7" y="157.2">10u</text>
<text x="137.1" y="167.1">R9</text>
<text x="204.9" y="164.8">GND</text>
<text x="122.7" y="171.1">100n</text>
<text x="125" y="168.6">C9</text>
<text x="136.6" y="169.6">18k</text>
<text x="160.6" y="171.7">GND</text>
<text x="129.8" y="178.3">GND</text>
</g>
<g font-size="1.3" fill="#a90000">
<text x="205.6" y="20.2">1</text>
<text x="205.6" y="22.8">2</text>
<text x="179" y="29.1">1</text>
<text x="245.1" y="24">A4</text>
<text x="245.1" y="29.1">A5</text>
<text x="179" y="31.7">2</text>
<text x="179" y="34.2">3</text>
<text x="205.6" y="34.2">1</text>
<text x="245" y="31.7">B5</text>
<text x="112.9" y="38">1</text>
<text x="112.9" y="40.6">2</text>
<text x="179" y="36.7">4</text>
<text x="179" y="39.3">5</text>
<text x="179" y="41.8">6</text>
<text x="205.6" y="36.7">2</text>
<text x="245" y="39.3">B7</text>
<text x="245.1" y="41.8">A6</text>
<text x="245.1" y="36.7">A7</text>
<text x="60.2" y="45.6">5</text>
<text x="74.8" y="42.6" transform="rotate(-90 74.8 42.6)">4</text>
<text x="77.4" y="42.6" transform="rotate(-90 77.4 42.6)">6</text>
<text x="87.6" y="45.6">11</text>
<text x="112.9" y="43.1">3</text>
<text x="112.9" y="45.6">4</text>
<text x="179" y="44.4">7</text>
<text x="179" y="46.9">8</text>
<text x="205.6" y="46.9">1</text>
<text x="245" y="44.4">B6</text>
<text x="60.2" y="50.7">8</text>
<text x="60.2" y="53.3">9</text>
<text x="87.6" y="48.2">12</text>
<text x="87.6" y="50.7">13</text>
<text x="87.6" y="53.3">14</text>
<text x="112.9" y="48.2">5</text>
<text x="112.9" y="50.7">6</text>
<text x="112.9" y="53.3">7</text>
<text x="178.4" y="52">10</text>
<text x="179" y="49.4">9</text>
<text x="205.6" y="49.4">2</text>
<text x="245.1" y="52">A8</text>
<text x="59.6" y="55.8">10</text>
<text x="87.6" y="55.8">15</text>
<text x="87.6" y="58.3">16</text>
<text x="112.9" y="55.8">8</text>
<text x="178.4" y="54.5">11</text>
<text x="178.4" y="57.1">12</text>
<text x="178.4" y="59.6">13</text>
<text x="245" y="54.5">B8</text>
<text x="46.9" y="60.9">1</text>
<text x="46.9" y="63.4">2</text>
<text x="46.9" y="66">3</text>
<text x="59.6" y="60.9">38</text>
<text x="59.6" y="63.4">39</text>
<text x="59.6" y="66">40</text>
<text x="87.6" y="60.9">17</text>
<text x="87.6" y="63.4">18</text>
<text x="87.6" y="66">28</text>
<text x="139.6" y="66">1</text>
<text x="178.4" y="62.1">14</text>
<text x="178.4" y="64.7">15</text>
<text x="206.9" y="62.1">1</text>
<text x="206.9" y="64.7">2</text>
<text x="259" y="61" transform="rotate(-90 259 61)">A1</text>
<text x="266.6" y="61" transform="rotate(-90 266.6 61)">S1</text>
<text x="46.9" y="68.5">4</text>
<text x="59.6" y="68.5">41</text>
<text x="87.6" y="68.5">29</text>
<text x="87.6" y="71">32</text>
<text x="139.6" y="68.5">2</text>
<text x="139.6" y="71">3</text>
<text x="178.4" y="67.2">16</text>
<text x="59.6" y="73.6">30</text>
<text x="59.6" y="76.1">31</text>
<text x="87.6" y="73.6">33</text>
<text x="87.6" y="76.1">34</text>
<text x="139.6" y="73.6">4</text>
<text x="60.2" y="78.7">1</text>
<text x="60.2" y="81.2">2</text>
<text x="60.2" y="83.7">3</text>
<text x="87.6" y="78.7">35</text>
<text x="87.6" y="81.2">36</text>
<text x="87.6" y="83.7">37</text>
<text x="87.6" y="88.8">19</text>
<text x="87.6" y="91.4">20</text>
<text x="87.6" y="93.9">21</text>
<text x="179.6" y="90.1">3</text>
<text x="192.3" y="90.1">2</text>
<text x="87.6" y="96.4">42</text>
<text x="87.6" y="99">43</text>
<text x="87.6" y="101.5">44</text>
<text x="186.6" y="97.3" transform="rotate(-90 186.6 97.3)">1</text>
<text x="87.6" y="104.1">45</text>
<text x="87.6" y="106.6">46</text>
<text x="87.6" y="109.1">47</text>
<text x="87.6" y="111.7">48</text>
<text x="87.6" y="114.2">22</text>
<text x="87.6" y="116.8">23</text>
<text x="87.6" y="119.3">24</text>
<text x="87.6" y="121.8">25</text>
<text x="87.6" y="124.4">26</text>
<text x="87.6" y="126.9">27</text>
<text x="74.8" y="134.1" transform="rotate(-90 74.8 134.1)">7</text>
<text x="200.6" y="140.9">1</text>
<text x="200.6" y="143.4">2</text>
<text x="200.6" y="146">3</text>
<text x="200.6" y="148.5">4</text>
</g>
<g font-size="1.3" fill="#0f0f0f">
<text x="166.3" y="29.2">CO3_3</text>
<text x="67.3" y="31.7">Vbat</text>
<text x="166.3" y="34.3">CO3_1</text>
<text x="166.3" y="31.7">CO3_2</text>
<text x="166.3" y="36.8">CO3_0</text>
<text x="166.3" y="41.9">CO2_2</text>
<text x="166.3" y="39.3">CO2_3</text>
<text x="98.9" y="45.7">EN</text>
<text x="106.7" y="43.1">PF0</text>
<text x="166.3" y="47">CO2_0</text>
<text x="166.3" y="44.4">CO2_1</text>
<text x="49.5" y="50.8">PF0</text>
<text x="49.5" y="53.3">PF1</text>
<text x="97.8" y="48.2">PA1</text>
<text x="97.8" y="50.8">PA2</text>
<text x="97.8" y="53.3">PA3</text>
<text x="106.7" y="48.2">PF1</text>
<text x="166.3" y="52">CO1_2</text>
<text x="166.3" y="49.5">CO1_3</text>
<text x="49.5" y="55.8">NRST</text>
<text x="91.8" y="58.4">btn_minus</text>
<text x="97.8" y="55.8">PA4</text>
<text x="166.3" y="59.7">CO0_3</text>
<text x="166.3" y="57.1">CO1_0</text>
<text x="166.3" y="54.6">CO1_1</text>
<text x="49.5" y="63.5">PD1</text>
<text x="49.5" y="60.9">PD0</text>
<text x="92.3" y="60.9">btn_menu</text>
<text x="93.4" y="63.5">btn_plus</text>
<text x="166.3" y="64.7">CO0_1</text>
<text x="166.3" y="62.2">CO0_2</text>
<text x="198.1" y="62.2">LED_2</text>
<text x="198.1" y="64.7">LED_1</text>
<text x="49.5" y="68.5">id_bit1</text>
<text x="49.5" y="66">id_bit0</text>
<text x="132.1" y="71.1">SDA</text>
<text x="132.2" y="68.5">SCL</text>
<text x="166.3" y="67.3">CO0_0</text>
<text x="95.7" y="73.6">LED_1</text>
<text x="95.7" y="76.2">LED_2</text>
<text x="49.5" y="78.7">out_1hz</text>
<text x="94.7" y="83.8">LED_on</text>
<text x="95.1" y="81.2">SWCLK</text>
<text x="95.5" y="78.7">SWDIO</text>
<text x="92.8" y="88.9">CO1_3</text>
<text x="92.8" y="91.4">CO1_2</text>
<text x="92.8" y="93.9">CO1_1</text>
<text x="92.8" y="96.5">CO2_1</text>
<text x="92.8" y="101.6">CO2_3</text>
<text x="92.8" y="99">CO2_2</text>
<text x="224.8" y="96.5">EN</text>
<text x="92.8" y="106.6">CO3_1</text>
<text x="92.8" y="104.1">CO3_0</text>
<text x="92.8" y="111.7">CO3_3</text>
<text x="92.8" y="109.2">CO3_2</text>
<text x="92.8" y="119.3">CO0_2</text>
<text x="92.8" y="116.8">CO0_3</text>
<text x="92.8" y="114.3">CO1_0</text>
<text x="92.8" y="121.9">CO0_1</text>
<text x="92.8" y="124.4">CO0_0</text>
<text x="92.8" y="127">CO2_0</text>
<text x="233.7" y="130.8">LED_on</text>
<text x="191.7" y="143.5">SWDIO</text>
<text x="191.7" y="140.9">SWCLK</text>
<text x="118.1" y="146">btn_minus</text>
<text x="118.1" y="154.9">btn_menu</text>
<text x="118.1" y="163.8">btn_plus</text>
</g>
<text font-size="1.3" fill="#725600" x="228.6" y="101.4">Datei: psu.kicad_sch</text>
<g font-size=".8" fill="#a90000">
<text x="31.6" y="82.4">3</text>
<text x="34.1" y="81.1" transform="rotate(-90 34.1 81.1)">4</text>
<text x="36.1" y="82.4">2</text>
<text x="34.1" y="84.9" transform="rotate(-90 34.1 84.9)">1</text>
</g>
</svg>
